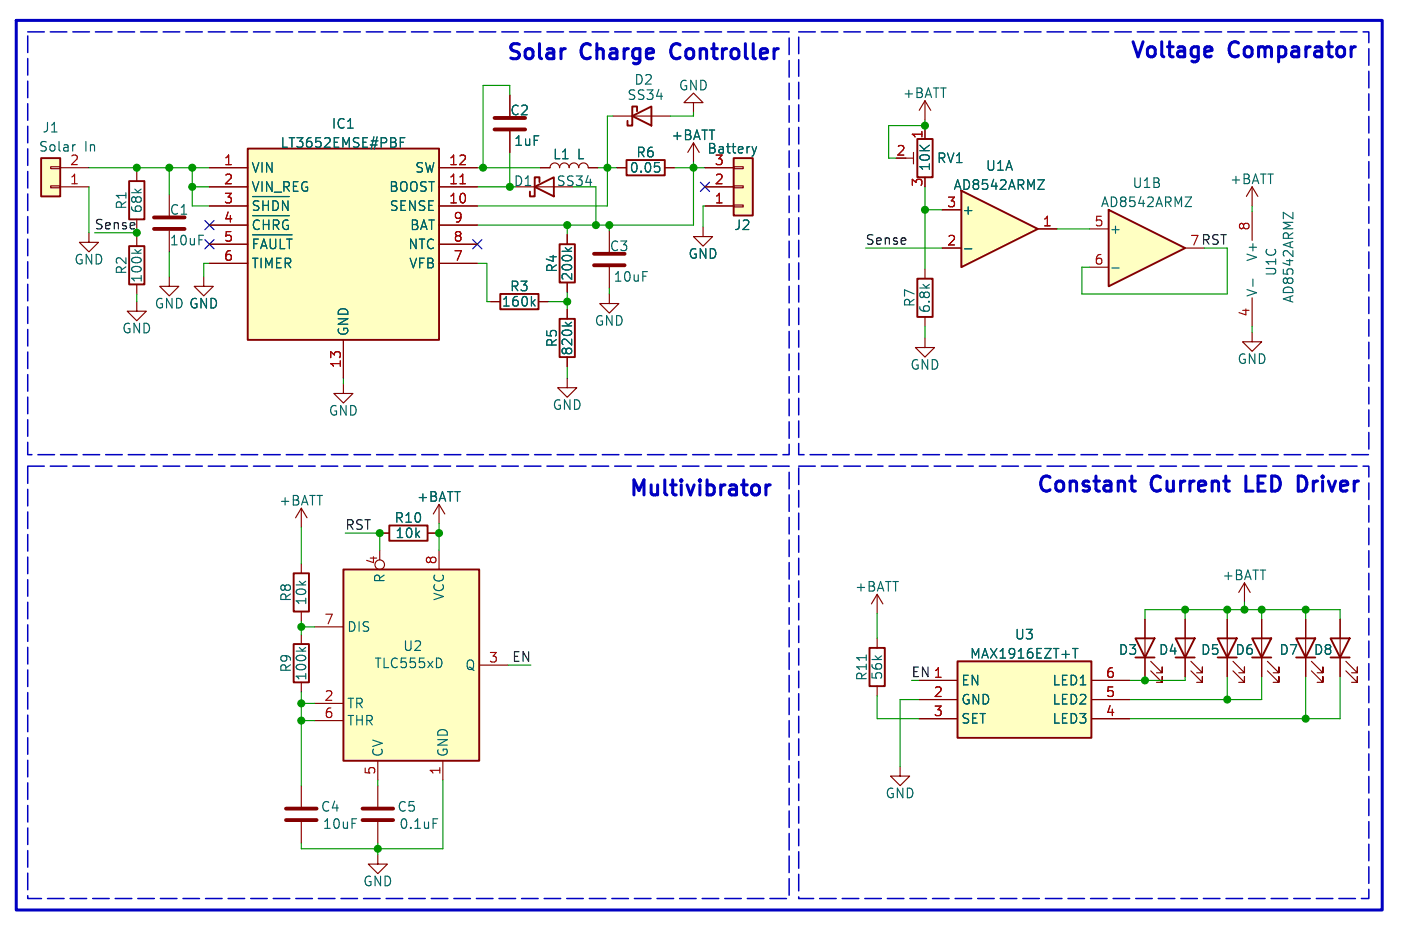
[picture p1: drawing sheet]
<svg xmlns="http://www.w3.org/2000/svg" width="186mm" height="123mm" viewBox="0 0 186 123" stroke-linecap="round" stroke-linejoin="round" font-family="sans-serif">
<path d="M121.8 18.5h2v5h-2zM121.8 37h2v5.1h-2zM161.7 84.7h2.5l-1.3 2.6zM161.7 87.3h2.5" fill="none" stroke="#840000" stroke-width=".25"/>
<path d="M122.8 17.2v1.3M120.3 21h1M121.3 20.2v1.6M122.8 35.7v1.3M122.8 42.1v1.2M162.9 82.2v7.6M163.7 89.1l1.5 1.5v-.8v.8h-.7M163.7 87.8l1.5 1.5v-.7v.7h-.7" fill="none" stroke="#840000" stroke-width=".15"/>
<path d="M147.2 27.9l10.2 5-10.2 5.1z" fill="#ffffc2"/>
<path d="M147.2 27.9l10.2 5-10.2 5.1z" fill="none" stroke="#840000" stroke-width=".25"/>
<path d="M144.7 30.4h2.5M144.7 35.5h2.5M157.4 32.9h2.5M40 104.3v2.8M40 109.1v2.8" fill="none" stroke="#840000" stroke-width=".15"/>
<path d="M147.6 35.6h1M157.4 26.2h.8l-.8 1.2h.8" fill="none" stroke="#006464" stroke-width=".15"/>
<path d="M38 108.9h4M38 107.4h4" fill="none" stroke="#840000" stroke-width=".51"/>
<path d="M127.6 25.3l10.2 5.1-10.2 5.1z" fill="#ffffc2"/>
<g fill="none" stroke="#840000" stroke-width=".25">
<path d="M32.9 19.7h25.4v25.4h-25.4zM83.9 15.4l2.6-1.3v2.6zM84.6 14.8v-.7h-.7v2.6h-.6v-.7M5.5 21h2.5v5.1h-2.5zM17.1 24h2.1v5.1h-2.1zM17.1 32.7h2.1v5.1h-2.1zM66.4 39h5.1v2.1h-5.1zM71 24.8l2.5-1.3v2.6zM71.6 24.2v-.7h-.6v2.6h-.6v-.7M74.3 32.4h2v5.1h-2zM83.2 21.2h5.1v2.1h-5.1zM97.4 21h2.5v7.6h-2.5z"/>
<path d="M127.6 25.3l10.2 5.1-10.2 5.1zM74.3 42.3h2v5.1h-2zM39 76.1h2v5.1h-2zM45.6 75.6h18v25.4h-18zM51.7 69.8h5.1v2h-5.1zM39 85.5h2v5.1h-2zM115.4 86h2.1v5.1h-2.1zM127.1 87.8h17.8v10.2h-17.8zM150.7 84.7h2.6l-1.3 2.6zM150.7 87.3h2.6M156.1 84.7h2.5l-1.2 2.6zM156.1 87.3h2.5"/>
<path d="M166.2 84.7h2.6l-1.3 2.6zM166.2 87.3h2.6M172.1 84.7h2.5l-1.2 2.6zM172.1 87.3h2.5M176.7 84.7h2.5l-1.3 2.6zM176.7 87.3h2.5"/>
</g>
<g fill="none" stroke="#840000" stroke-width=".15">
<path d="M67.7 12.6v2.8M67.7 17.4v2.8M81.4 15.4h7.6M92.1 13.6h1.2l-1.2-1.2-1.3 1.2h1.3v1.3M92.1 19l-.8 1.2M92.1 19v2.5M92.1 19l.7 1.2M122.8 13.4l-.8 1.2M122.8 13.4v2.5M122.8 17.2v1.3M122.8 13.4l.8 1.2M6.7 22.1h1.3v.3h-1.3z"/>
<path d="M6.7 24.7h1.3v.2h-1.3zM8 22.3h3.8M8 24.8h3.8M11.8 30.9v1.3h-1.3l1.3 1.2 1.3-1.2h-1.3M18.2 22.8v1.2M18.2 29.1v1.3M18.2 31.4v1.3M18.2 37.8v1.2M22.5 36.7v1.3h1.2l-1.2 1.3-1.3-1.3h1.3M22.5 25.8v2.8M22.5 30.6v2.8M27 36.7v1.3h1.3l-1.3 1.3-1.2-1.3h1.2"/>
<path d="M27.8 22.3h5.1M27.8 24.8h5.1M27.8 27.3h5.1M27.8 29.9h5.1M27.8 32.4h5.1M27.8 35h5.1M58.3 22.3h5.1M58.3 24.8h5.1M58.3 27.3h5.1M58.3 29.9h5.1M58.3 32.4h5.1M58.3 35h5.1"/>
<path d="M68.5 24.8h5M71.8 22.3h1.2a.64 .64 0 0 1 .7-.7 .64 .64 0 0 1 .6 .7 .64 .64 0 0 1 .6-.7 .64 .64 0 0 1 .7 .7 .64 .64 0 0 1 .6-.7 .64 .64 0 0 1 .6 .7 .64 .64 0 0 1 .7-.7 .64 .64 0 0 1 .6 .7h1.3M75.3 31.2v1.2M75.3 37.5v1.3M80.9 39v1.3h1.3l-1.3 1.3-1.3-1.3h1.3M80.9 30.6v2.8M80.9 35.5v2.8M81.9 22.3h1.3M88.3 22.3h1.2M93.3 30.1v1.3h1.3l-1.3 1.3-1.2-1.3h1.2M93.6 22.3h3.8M93.6 24.8h3.8"/>
<path d="M93.6 27.3h3.8M97.4 22.1h1.3v.3h-1.3zM97.4 24.7h1.3v.2h-1.3zM97.4 27.2h1.3v.3h-1.3zM125.1 32.9h2.5M125.1 27.9h2.5M137.8 30.4h2.5M166.2 24.8l-.7 1.3M166.2 24.8v2.5M166.2 28.1v3.8M166.2 39.5v3.8M166.2 24.8l.8 1.3"/>
<path d="M18.2 40v1.3h1.2l-1.2 1.3-1.3-1.3h1.3M45.6 51v1.2h1.3l-1.3 1.3-1.3-1.3h1.3M45.6 45.1v5.1M65.1 40h1.3M71.5 40h1.3M75.3 50.2v1.3h1.3l-1.3 1.2-1.3-1.2h1.3M75.3 41.1v1.2M75.3 47.4v1.3M122.8 44.9v1.2h1.3l-1.3 1.3-1.3-1.3h1.3M166.2 44.1v1.3h1.3l-1.3 1.2-1.2-1.2h1.2M40 67.5v2.5M40 74.8v1.3"/>
<path d="M40 67.5l-.8 1.2M40 67.5l.8 1.2M50.4 73.1v1.2M50.4 70.8h1.3M56.8 70.8h1.2M58.3 67v2.5M58.3 73.1v2.5M58.3 67l-.8 1.2M58.3 67l.8 1.2M116.5 78.9l-.8 1.3M116.5 78.9v2.5M116.5 78.9l.7 1.3"/>
<path d="M165.2 77.4l-.7 1.3M165.2 77.4v2.5M165.2 77.4l.8 1.3M40 81.2v1.3M40 84.2v1.3M40 90.6v1.3M41.8 93.4h3.8M41.8 95.7h3.8M41.8 83.2h3.8M63.6 88.3h3.8M116.5 84.7v1.3M116.5 91.1v1.3"/>
<path d="M122 90.3h5.1M122 92.9h5.1M122 95.4h5.1M144.9 90.3h5.1M144.9 92.9h5.1M144.9 95.4h5.1M152 82.2v7.6M152.8 89.1l1.5 1.5v-.8v.8h-.8M152.8 87.8l1.5 1.5v-.7v.7h-.8M157.4 82.2v7.6M158.1 89.1l1.5 1.5v-.8v.8h-.7M158.1 87.8l1.5 1.5v-.7v.7h-.7"/>
<path d="M162.9 82.2v2.5M162.9 87.3v2.5M167.5 82.2v7.6M168.3 89.1l1.5 1.5v-.8v.8h-.8M168.3 87.8l1.5 1.5v-.7v.7h-.8M173.4 82.2v7.6M174.1 89.1l1.5 1.5v-.8v.8h-.7M174.1 87.8l1.5 1.5v-.7v.7h-.7M177.9 82.2v7.6M178.7 89.1l1.5 1.5v-.8v.8h-.8M178.7 87.8l1.5 1.5v-.7v.7h-.8M50.2 113.5v1.2h1.2l-1.2 1.3-1.3-1.3h1.3"/>
<path d="M50.2 101v2.5M50.2 104.3v2.8M50.2 109.1v2.8M58.8 101v2.5M119.5 101.8v1.2h1.3l-1.3 1.3-1.3-1.3h1.3"/>
<circle cx="50.4" cy="75" r=".63"/>
</g>
<g fill="none" stroke="#006464" stroke-width=".15">
<path d="M10 19.2l-.2 .1M53.2 18.9h.4M53.2 18.3h.6M99.8 19.5l.4 .8M100.5 19.5l-.3 .8M17.9 33.1l.5 .5M18.7 33.1l-.4 .4M33.5 26.1h4.9M33.5 28.6h4.9M33.5 31.2h5.3M33.7 31.7v1.3M34.4 26.7h-.5l-.3 .2"/>
<path d="M34.6 33l.4-1.3 .5 1.3M34.9 26.7v1.2M35 29.2v1.3M35.6 26.7v1.2M35.7 29.2v1.3M35.9 31.7v1.1M36.3 29.2v1.3M36.6 31.7v1.1M36.9 27l-.2-.3h-.5v1.2M37.2 31.7v1.3M38.2 26.7v1.2l-.7-1.2v1.2M38.4 31.7v1.3"/>
<path d="M71 39.8l-.4 .5M75 32.9l.5 .5M75.9 32.9l-.5 .3M86.9 21.6h.6M87.5 22.1l.1 .2v.3l-.1 .2M100.2 20.3l-.2 .3M128.1 33h.9M137.8 23.9h.8l-.8 1.2h.8M166.3 37.1v.9M171.7 28.2v.8l-1.3-.8v.8M70.7 40.1l.3 .5M75 42.8l.5 .5"/>
<path d="M75.9 42.8l-.5 .3M39.7 86l.5 .4M40.6 86l-.5 .3M58.6 87.7v.6M142.4 86.1h.7M142.8 86.1v1.3M57.5 108.7h.6"/>
</g>
<path d="M65.7 17.2h4M65.7 15.7h4M20.4 30.4h4.1M20.4 28.9h4.1M78.9 35.2h4M78.9 33.7h4M48.1 108.9h4.1M48.1 107.4h4.1" fill="none" stroke="#840000" stroke-width=".51"/>
<g fill="#ffffc2" stroke="#ffffc2" stroke-width=".13">
<path d="M5.5 21h2.5v5.1h-2.5z"/>
<path d="M127.1 87.8h17.8v10.2h-17.8z"/>
<path d="M32.9 19.7h25.4v25.4h-25.4z"/>
<path d="M45.6 75.6h18v25.4h-18z"/>
<path d="M97.4 21h2.5v7.6h-2.5z"/>
</g>
<path d="M61.1 24.4h.7" fill="none" stroke="#a90000" stroke-width=".15"/>
<path d="M2.2 2.7h181.3v118.1h-181.3zM101.7 64.4v1.3M102.3 64.4a.51 .51 0 0 0-.6 .4M172.4 63.2l.7 .1M173.1 65.1l-.7 .1" fill="none" stroke="#0000c2" stroke-width=".4"/>
<path d="M3.7 4.2h101.1v56.2h-101.1v-56.2M106 4.2h75.7v56.2h-75.7v-56.2M3.7 61.9h101.1v57.4h-101.1v-57.4M106 61.9h75.7v57.4h-75.7v-57.4" fill="none" stroke="#0000c2" stroke-width=".2" stroke-dasharray="2.2 .8"/>
<g fill="none" stroke="#009600" stroke-width=".15">
<path d="M67.7 12.6v-1.3h-3.6v11M81.4 15.4h-.8v11.9h-17.2M92.1 14.9v.5h-3.1M122.8 15.9v1.3M122.8 16.7h-4.8v4.3h1M11.8 22.3h16M11.8 24.8v6.1M12.6 30.9h5.6M18.2 22.3v.5M18.2 30.4v1M18.2 39v1M22.5 22.3v3.5"/>
<path d="M22.5 33.4v3.3M25.5 24.8h2.3M25.5 22.3v5h2.3M27.8 35h-.8v1.7M63.4 22.3h8.4M63.4 35h1.2v5h.5M67.7 20.2v4.6h-4.3M75.3 29.9v1.3M75.3 38.8v2.3M76.1 24.8h3v5.1M79.4 22.3h2.5M80.9 29.9v.7"/>
<path d="M80.9 38.3v.7M89.5 22.3h4.1M92.1 21.5v8.4h-28.7M93.6 27.3h-.3v2.8M114.9 32.9h10.2M122.8 24.8v10.9M122.8 27.9h2.3M140.3 30.4h4.4M159.9 32.9h3v6.1h-19.3v-3.5h1.1M166.2 27.3v.8M45.6 50.2v.8M72.8 40h2.5"/>
<path d="M75.3 48.7v1.5M122.8 43.3v1.6M166.2 43.3v.8M40 70v4.8M45.8 70.8h4.6v2.3M58 70.8h.3M58.3 69.5v3.6M165.2 79.9v1M40 82.5v1.7M40 91.9v12.4M40 93.4h1.8M40 95.7h1.8"/>
<path d="M40 83.2h1.8M67.4 88.3h3.1M116.5 92.4v3h5.5M116.5 81.4v3.3M122 92.9h-2.5v8.9M152 82.2v-1.3h25.9v1.3M152 89.8v.5M157.4 80.9v1.3M157.4 89.8v.5h-7.4M162.9 80.9v1.3M162.9 89.8v3.1M167.5 80.9v1.3"/>
<path d="M167.5 89.8v3.1h-17.5M173.4 80.9v1.3M173.4 89.8v5.6M177.9 89.8v5.6h-27.9M50.2 103.5v.8M50.2 111.9v1.6M58.8 103.5v9.2h-18.8v-.8"/>
</g>
<path d="M27.2 31.8l1.2 1.2M27.2 29.3l1.2 1.2M28.4 31.8l-1.2 1.2M28.4 29.3l-1.2 1.2M62.8 31.8l1.2 1.2M64 31.8l-1.2 1.2M93 24.2l1.2 1.2M94.2 24.2l-1.2 1.2" fill="none" stroke="#000084" stroke-width=".15"/>
<g fill="#009600" stroke="#009600" stroke-width=".15">
<circle cx="79.1" cy="29.9" r=".46"/>
<circle cx="92.1" cy="22.3" r=".46"/>
<circle cx="80.6" cy="22.3" r=".46"/>
<circle cx="80.9" cy="29.9" r=".46"/>
<circle cx="18.2" cy="22.3" r=".46"/>
<circle cx="22.5" cy="22.3" r=".46"/>
<circle cx="18.2" cy="30.9" r=".46"/>
<circle cx="25.5" cy="22.3" r=".46"/>
<circle cx="25.5" cy="24.8" r=".46"/>
<circle cx="50.4" cy="70.8" r=".46"/>
<circle cx="58.3" cy="70.8" r=".46"/>
<circle cx="40" cy="95.7" r=".46"/>
<circle cx="40" cy="93.4" r=".46"/>
<circle cx="40" cy="83.2" r=".46"/>
<circle cx="173.4" cy="80.9" r=".46"/>
<circle cx="162.9" cy="92.9" r=".46"/>
<circle cx="157.4" cy="80.9" r=".46"/>
<circle cx="162.9" cy="80.9" r=".46"/>
<circle cx="167.5" cy="80.9" r=".46"/>
<circle cx="165.2" cy="80.9" r=".46"/>
<circle cx="173.4" cy="95.4" r=".46"/>
<circle cx="152" cy="90.3" r=".46"/>
<circle cx="122.8" cy="27.9" r=".46"/>
<circle cx="122.8" cy="16.7" r=".46"/>
<circle cx="75.3" cy="40" r=".46"/>
<circle cx="75.3" cy="29.9" r=".46"/>
<circle cx="67.7" cy="24.8" r=".46"/>
<circle cx="64.1" cy="22.3" r=".46"/>
<circle cx="50.2" cy="112.7" r=".46"/>
</g>
<g font-size="2.8" fill="#0000c2">
<text x="67.4" y="8">Solar</text>
<text x="77.4" y="8">Charge</text>
<text x="89.9" y="8">Controller</text>
<text x="150.2" y="7.8">Voltage</text>
<text x="163.4" y="7.8">Comparator</text>
<text x="83.7" y="66">Multivibrator</text>
<text x="137.8" y="65.4">Constant</text>
<text x="153.1" y="65.4">Current</text>
<text x="166.1" y="65.4">LED</text>
<text x="173.7" y="65.4">Driver</text>
</g>
<g font-size="1.8" fill="#006464">
<text x="84.2" y="11.4">D2</text>
<text x="5.6" y="17.8">J1</text>
<text x="44" y="17.2">IC1</text>
<text x="67.7" y="15.5">C2</text>
<text x="83.2" y="13.4">SS34</text>
<text x="90.1" y="12.2">GND</text>
<text x="119.8" y="13.2">+BATT</text>
<text x="5.1" y="20.3">Solar</text>
<text x="11.2" y="20.3">In</text>
<text x="33.4" y="23.1">VIN</text>
<text x="37.2" y="19.8">LT3652EMSE#PBF</text>
<text x="55" y="23.1">SW</text>
<text x="68.2" y="19.5">1uF</text>
<text x="73.4" y="21.3">L1 L</text>
<text x="83.5" y="23.1">0.05</text>
<text x="84.4" y="21.1">R6</text>
<text x="89.1" y="18.8">+BATT</text>
<text x="93.9" y="20.6">Battery</text>
<text x="123.6" y="22.8" transform="rotate(-90 123.6 22.8)">10K</text>
<text x="124.3" y="21.8">RV1</text>
<text x="130.8" y="22.8">U1A</text>
<text x="17" y="27.9" transform="rotate(-90 17 27.9)">R1</text>
<text x="19" y="28.4" transform="rotate(-90 19 28.4)">68k</text>
<text x="22.5" y="28.7">C1</text>
<text x="33.4" y="25.6">VIN_REG</text>
<text x="33.4" y="28.8">~{SHDN}</text>
<text x="51.5" y="25.6">BOOST</text>
<text x="51.6" y="28.2">SENSE</text>
<text x="73.8" y="24.9">SS34</text>
<text x="126.5" y="25.4">AD8542ARMZ</text>
<text x="127.8" y="28.7">+</text>
<text x="146.1" y="27.7">AD8542ARMZ</text>
<text x="150.3" y="25.1">U1B</text>
<text x="163.2" y="24.6">+BATT</text>
<text x="9.8" y="35.3">GND</text>
<text x="22.5" y="32.7">10uF</text>
<text x="33.4" y="31.3">~{CHRG}</text>
<text x="33.4" y="33.9">~{FAULT}</text>
<text x="33.4" y="35.8">TIMER</text>
<text x="54.1" y="33.3">NTC</text>
<text x="54.2" y="35.8">VFB</text>
<text x="54.3" y="30.7">BAT</text>
<text x="80.9" y="33.5">C3</text>
<text x="91.3" y="34.5">GND</text>
<text x="97.4" y="30.7">J2</text>
<text x="147.3" y="31.2">+</text>
<text x="167.1" y="34.8" transform="rotate(-90 167.1 34.8)">V+</text>
<text x="17" y="36.5" transform="rotate(-90 17 36.5)">R2</text>
<text x="19" y="37.6" transform="rotate(-90 19 37.6)">100k</text>
<text x="20.5" y="41.1">GND GND</text>
<text x="25.1" y="41.1">GND</text>
<text x="66.6" y="40.9">160k</text>
<text x="67.7" y="38.8">R3</text>
<text x="74.1" y="36.3" transform="rotate(-90 74.1 36.3)">R4</text>
<text x="76.1" y="37.4" transform="rotate(-90 76.1 37.4)">200k</text>
<text x="81.4" y="37.6">10uF</text>
<text x="121.6" y="40.8" transform="rotate(-90 121.6 40.8)">R7</text>
<text x="123.6" y="41.6" transform="rotate(-90 123.6 41.6)">6.8k</text>
<text x="167.1" y="39.4" transform="rotate(-90 167.1 39.4)">V-</text>
<text x="169.6" y="36.7" transform="rotate(-90 169.6 36.7)">U1C</text>
<text x="171.9" y="40.3" transform="rotate(-90 171.9 40.3)">AD8542ARMZ</text>
<text x="16.2" y="44.4">GND</text>
<text x="46.4" y="44.6" transform="rotate(-90 46.4 44.6)">GND</text>
<text x="74.1" y="46.2" transform="rotate(-90 74.1 46.2)">R5</text>
<text x="76.1" y="47.3" transform="rotate(-90 76.1 47.3)">820k</text>
<text x="78.9" y="43.4">GND</text>
<text x="120.8" y="49.3">GND</text>
<text x="164.2" y="48.5">GND</text>
<text x="43.6" y="55.3">GND</text>
<text x="73.3" y="54.6">GND</text>
<text x="37" y="67.3">+BATT</text>
<text x="52.3" y="69.6">R10</text>
<text x="52.4" y="71.6">10k</text>
<text x="55.3" y="66.8">+BATT</text>
<text x="51.2" y="77.5" transform="rotate(-90 51.2 77.5)">R</text>
<text x="162.2" y="77.2">+BATT</text>
<text x="38.8" y="80" transform="rotate(-90 38.8 80)">R8</text>
<text x="40.8" y="80.4" transform="rotate(-90 40.8 80.4)">10k</text>
<text x="59.1" y="79.9" transform="rotate(-90 59.1 79.9)">VCC</text>
<text x="113.5" y="78.7">+BATT</text>
<text x="38.8" y="89.4" transform="rotate(-90 38.8 89.4)">R9</text>
<text x="46.1" y="84.1">DIS</text>
<text x="49.7" y="88.9">TLC555xD</text>
<text x="53.5" y="86.6">U2</text>
<text x="61.7" y="89.1">Q</text>
<text x="128.7" y="87.6">MAX1916EZT+T</text>
<text x="134.7" y="85.1">U3</text>
<text x="148.5" y="87.1">D3</text>
<text x="153.8" y="87.1">D4</text>
<text x="159.4" y="87.1">D5</text>
<text x="164" y="87.1">D6</text>
<text x="169.8" y="87.1">D7</text>
<text x="174.4" y="87.1">D8</text>
<text x="40.8" y="90.4" transform="rotate(-90 40.8 90.4)">100k</text>
<text x="46.1" y="94.2">TR</text>
<text x="115.3" y="90.5" transform="rotate(-90 115.3 90.5)">R11</text>
<text x="117.3" y="90.3" transform="rotate(-90 117.3 90.3)">56k</text>
<text x="127.6" y="91.2">EN</text>
<text x="127.6" y="93.7">GND</text>
<text x="139.6" y="93.7">LED2</text>
<text x="139.6" y="91.2">LED1</text>
<text x="46.1" y="96.5">THR</text>
<text x="51" y="100.5" transform="rotate(-90 51 100.5)">CV</text>
<text x="59.6" y="100.5" transform="rotate(-90 59.6 100.5)">GND</text>
<text x="127.6" y="96.2">SET</text>
<text x="139.6" y="96.2">LED3</text>
<text x="42.6" y="107.9">C4</text>
<text x="52.7" y="107.9">C5</text>
<text x="117.5" y="106.1">GND</text>
<text x="42.8" y="110.2">10uF</text>
<text x="53" y="110.2">0.1uF</text>
<text x="48.2" y="117.8">GND</text>
</g>
<g font-size="1.8" fill="#a90000">
<text x="9.2" y="22">2</text>
<text x="29.7" y="22">1</text>
<text x="59.6" y="22">12</text>
<text x="94.8" y="22">3</text>
<text x="119" y="20.7">2</text>
<text x="122.6" y="18.5" transform="rotate(-90 122.6 18.5)">1</text>
<text x="9.2" y="24.6">1</text>
<text x="29.7" y="24.6">2</text>
<text x="29.7" y="27.1">3</text>
<text x="29.7" y="29.6">4</text>
<text x="59.6" y="27.1">10</text>
<text x="59.6" y="24.6">11</text>
<text x="60.2" y="29.6">9</text>
<text x="94.8" y="27.1">1</text>
<text x="94.8" y="24.6">2</text>
<text x="122.6" y="24.8" transform="rotate(-90 122.6 24.8)">3</text>
<text x="125.7" y="27.6">3</text>
<text x="29.7" y="32.2">5</text>
<text x="29.7" y="34.7">6</text>
<text x="60.2" y="34.7">7</text>
<text x="60.2" y="32.2">8</text>
<text x="125.7" y="32.7">2</text>
<text x="138.4" y="30.1">1</text>
<text x="145.3" y="30.1">5</text>
<text x="145.3" y="35.2">6</text>
<text x="166" y="30.7" transform="rotate(-90 166 30.7)">8</text>
<text x="166" y="42.1" transform="rotate(-90 166 42.1)">4</text>
<text x="45.3" y="48.9" transform="rotate(-90 45.3 48.9)">13</text>
<text x="50.2" y="75" transform="rotate(-90 50.2 75)">4</text>
<text x="58" y="75" transform="rotate(-90 58 75)">8</text>
<text x="43" y="83">7</text>
<text x="64.9" y="88.1">3</text>
<text x="43" y="93.1">2</text>
<text x="43" y="95.4">6</text>
<text x="123.9" y="92.6">2</text>
<text x="123.9" y="95.2">3</text>
<text x="123.9" y="90.1">1</text>
<text x="146.8" y="95.2">4</text>
<text x="146.8" y="92.6">5</text>
<text x="146.8" y="90.1">6</text>
<text x="49.9" y="102.9" transform="rotate(-90 49.9 102.9)">5</text>
<text x="58.5" y="102.9" transform="rotate(-90 58.5 102.9)">1</text>
</g>
<g font-size="1.8" fill="#009600">
<text x="68.2" y="24.9">D1</text>
<text x="121" y="90">EN 1</text>
</g>
<g font-size="1.8" fill="#0f0f0f">
<text x="12.6" y="30.6">Sense</text>
<text x="114.9" y="32.6">Sense</text>
<text x="158" y="32.7">7 RST</text>
<text x="45.8" y="70.4">RST</text>
<text x="67.9" y="88">EN</text>
</g>
</svg>
